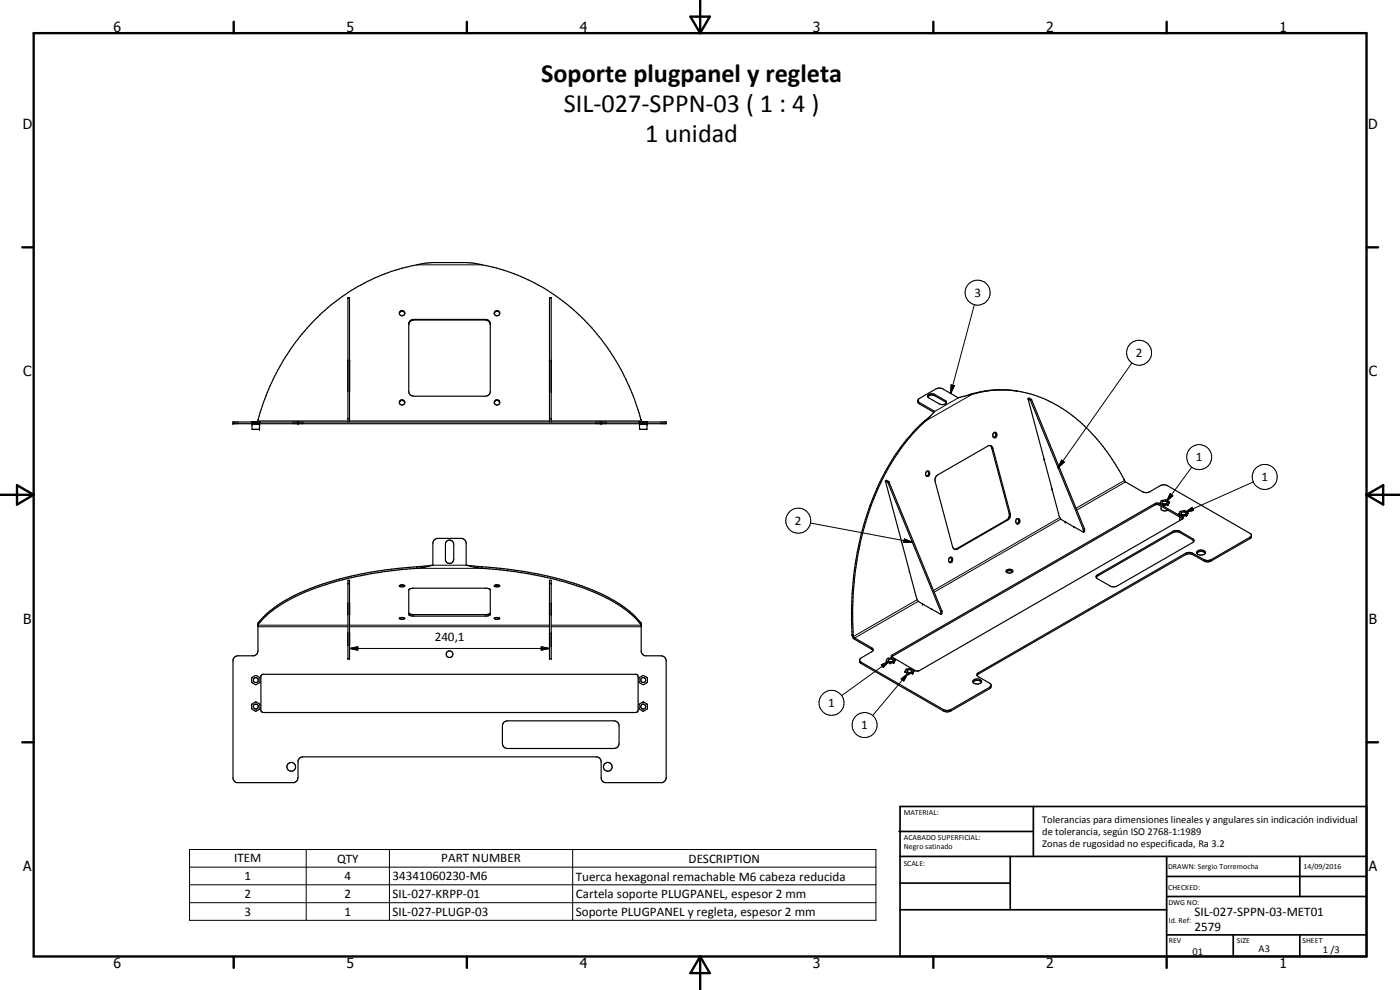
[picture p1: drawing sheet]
<svg xmlns="http://www.w3.org/2000/svg" width="420mm" height="297mm" viewBox="0 0 420 297" stroke-linecap="round" stroke-linejoin="round" font-family="sans-serif">
<g fill="none" stroke="#000" stroke-width=".35">
<path d="M119.8 94a.83 .83 0 0 0 .9 .8 .83 .83 0 0 0 .8-.8M119.8 94a.83 .83 0 0 1 .9-.8 .83 .83 0 0 1 .8 .8M119.8 94a.85 .85 0 0 1 .9-.6 .85 .85 0 0 1 .8 .6M123.1 96.3l1.1-.5h21.5a1.41 1.41 0 0 1 1.4 1.2v20.7l-.4 .7-1 .5h-21.5l-1.1-.5-.4-.9v-20.2zM147.1 97.2l-.6-.9-.8-.3h-21.5l-1.1 .4-.4 1M148.3 94a.83 .83 0 0 0 .9 .8 .83 .83 0 0 0 .8-.8M148.3 94a.83 .83 0 0 1 .9-.8 .83 .83 0 0 1 .8 .8M148.4 94a.82 .82 0 0 1 .8-.6 .82 .82 0 0 1 .8 .6M104.4 108.2h.1M104.4 108.1v9.4M104.9 108.1v9.4M104.9 108.2h.1"/>
<path d="M278.4 118.7l.4-.4 1.3-.1 3.6 2a.6 .6 0 0 1 .3 .7 .6 .6 0 0 1-.6 .4l-1.5-.1-3.1-1.8-.3-.3zM278.5 119a1.75 1.75 0 0 1 2-.3l3.5 2.2M291.3 118.3l.4 .1M291.3 118.3l-.7 .3M291.7 118.4l-4.1 1-4.8-2.8h-1.7l-5.2 2.9-.4 .5v.7l.2 .4 4.6 2.6M302.5 117a31.1 31.1 0 0 0-11.2 1.3M302.5 117l2.9 .3M302.5 117.1a30.8 30.8 0 0 0-10.8 1.3M302.5 117.1a38.5 38.5 0 0 1 26.1 14l4.7 5.9 4 6.8M308.5 119.6l.8 .6 15.8 38.6 .1 .9M308.5 119.6l.4-.2 .7 .6 15.8 38.6 .1 .9-.3 .2M308.5 119.6l4.8 18.2"/>
<path d="M69.9 126.6h130v.5h-130zM75.5 126.5h2.5M75.5 126.5h.1M75.6 126.5v.1M75.6 127.1v1.7h2.3v-1.7M75.6 127.3h2.3M75.6 126.5l.1 .1M75.7 126.5h.1M75.8 127.1l.2 .2M76.6 126.5h.1M76.6 127.1l-.2 .2M76.7 126.5v.1"/>
<path d="M76.9 126.5v.1M76.9 126.5h.1M77 127.1l.2 .2M77.4 125.9h.1M77.4 125.9v.6M77.5 125.9a65.7 65.7 0 0 1 28-38.8 56.4 56.4 0 0 1 24.4-8.3h10a57.2 57.2 0 0 1 35.6 17.3l2.2 2.4a68.6 68.6 0 0 1 12.7 21.3l2 6.1v.6M77.7 127.1l-.2 .2M77.9 126.5h.1M77.9 126.5l-.1 .1M78 126.5h.1M78 126.5l-.1 .1M89.4 126.6v.5"/>
<path d="M104.4 126.6v-37.3h.5v37.3M121.4 120.6a.85 .85 0 0 0-.8-.5 .85 .85 0 0 0-.8 .7M121.5 120.7a.81 .81 0 0 1-1.1 .9 .81 .81 0 0 1-.3-1.3 .81 .81 0 0 1 1.3 .3l.1 .2M149.9 120.6a.82 .82 0 0 0-.8-.5 .82 .82 0 0 0-.7 .7M150 120.7a.83 .83 0 0 1-1.1 .9 .83 .83 0 0 1-.4-1.3 .83 .83 0 0 1 1.4 .3l.1 .2M164.9 126.6v-37.3h.5v37.3M180.4 126.6v.5M191.8 126.5h2.5M191.8 126.5h.1M191.8 126.5l.1 .1M191.9 127.1v1.7h2.3v-1.7M191.9 127.3h2.3"/>
<path d="M191.9 126.5l.1 .1M192 126.5h.1M192.1 127.1l.2 .2M192.9 127.1l-.2 .2M192.9 126.5h.1M192.9 126.5l.1 .1M193.2 126.5l-.1 .1M193.2 126.5h.1M193.2 127.1l.3 .2M194 127.1l-.2 .2M194.1 126.5h.1M194.3 126.5l-.2 .1"/>
<path d="M194.3 126.5h.1M275.5 120.3l.4 .5 4.6 2.6-2.7 2.9M277.5 126.2l.3 .1M277.5 126.2a65.9 65.9 0 0 0-18.4 31.8 98 98 0 0 0-3.4 32.5M277.8 126.3a59.9 59.9 0 0 0-14.3 20.3l-1.7 4.1a97.6 97.6 0 0 0-5.7 27.5l-.2 4.5 .2 7.8M279 125l-1.5 1.2M297 133.6l.6 .6 5.3 20.1-.1 .8-.6 .9-15.7 8.8M298.5 129.7a.82 .82 0 0 1 .7 .9 .82 .82 0 0 1-.9 .7M298.5 129.7a.98 .98 0 0 0-.2 1.6M298.5 129.7a.91 .91 0 0 1-.2 1.6M313.3 137.8l4.6 17.2 .5 .8 3.9 2.3M265.7 144.3l.8 .5 15.8 38.6 .1 .9"/>
<path d="M265.7 144.3l.4-.2 .7 .6 15.8 38.6M265.7 144.3l4.9 18.2M278 141.5l.2-.1a.73 .73 0 0 1 .8 .8 .73 .73 0 0 1-1 .6l-.2-.8zM278.3 141.4a.89 .89 0 0 1-.2 1.5M281.2 142.7l15.4-8.9a.93 .93 0 0 1 1.4 .7l5.2 19.6-.1 1.1-.4 .7-15.6 8.9h-.7l-.5-.8-5.2-19.5-.1-.9zM305.4 155.6a.79 .79 0 0 1 .7 .9 .79 .79 0 0 1-.9 .6M305.4 155.6a.91 .91 0 0 0-.2 1.5M305.4 155.6l.3 .4v.5l-.1 .3-.5 .3M322.3 158.1h.1M322.3 158.1l2.9 1.6M337.3 143.8h.1M337.3 143.8l.5 .8 5.1 3 1.1 .2 1-.2 3.4-2h1.7l25 14.4 .5 .6"/>
<path d="M348.2 150.9l.1 .1M348.2 150.9h.1M348.3 151h.1M348.3 151l.8 .5M348.4 151.9v.8a1.39 1.39 0 0 0 2.1 .3M348.9 150.6a.84 .84 0 0 1 1.4 .2l-.4 .4h-.6l-.4-.3zM349.1 151.5l.3 .1M350.4 151.4h.1M350.4 151.4l-1 .2M350.5 151.4l-1.3 .2M350.6 151.3l-.1 .1M350.6 151.3l-.2 .1"/>
<path d="M350.6 151.3h-.1M350.8 150.5h.1M350.8 150.5a1.85 1.85 0 0 0-2.2-.3l-.4 .7M350.8 150.5l-.2 .8M354.1 155.1v1M354.5 153.8a.74 .74 0 0 1 .8-.3 .74 .74 0 0 1 .5 .7 .86 .86 0 0 1-1.4-.2zM354.7 154.7l.3 .1M355 155.7l-7.2-4.2h-1.1l-79.1 45.6M356.1 154.6l-1.1 .2M356.1 154.6h.1M356.1 154.6l-1.2 .2M356.3 154.5l.1-.8a1.85 1.85 0 0 0-2.2-.2l-.3 .7 .8 .5"/>
<path d="M356.3 154.5l-.2 .1M356.3 154.5h.1M104.4 174.1h.5v23.5h-.5zM120 175.6a1.04 1.04 0 0 1 1.4 .3l-1.3 .1-.3-.2zM120.2 175.6h.9M122.8 176.8l1.1-.3h22.1l1.1 .4v7.5l-.2 .3-1.2 .2h-21.5a1.46 1.46 0 0 1-1.5-.6zM125.1 170.1v.4M125.1 170.5a100 100 0 0 0-36.4 8.5 31.5 31.5 0 0 0-11.2 8.4M125.1 170.1l-8.6 .8-6.1 .9a75.6 75.6 0 0 0-26.4 9.3l-4.2 3.2-2.3 2.6M129.9 169.6l.1-6.9 .3-.7 .8-.5h7.6l.8 .5 .4 .7v6.9M129.9 169.6l-4.8 .9M129.9 169.6l-4.8 .5"/>
<path d="M134.1 162.3a1.28 1.28 0 0 1 1.3-.1 1.28 1.28 0 0 1 .8 1.1v4.5a1.27 1.27 0 0 1-1.2 1.2 1.27 1.27 0 0 1-1.3-.9v-5zM139.9 169.6l4.8 .9M139.9 169.6l4.8 .5M144.7 170.1v.4M144.7 170.5l3.3 .3a101.9 101.9 0 0 1 32.5 7.9 38.1 38.1 0 0 1 9.9 6.5l2 2.2M144.7 170.1a114.2 114.2 0 0 1 31.5 6.3 39 39 0 0 1 15.6 9.8l.6 .7M148.5 175.6a1.04 1.04 0 0 1 1.4 .3l-1.3 .1-.3-.2zM148.7 175.6h.9M164.9 174.1h.5v23.5h-.5zM270.5 162.4l4.6 17.2 .5 .9 3.9 2.3M270.5 162.5h.1M273 171.4v.1"/>
<path d="M285.3 167.2a.99 .99 0 0 1-.3 1.6M285.3 167.2a.82 .82 0 0 1 .6 .9 .82 .82 0 0 1-.9 .7M285.3 167.2a.96 .96 0 0 0-.3 1.6M302 171.1a1.14 1.14 0 0 1 1.9 .4v.1a1.17 1.17 0 0 1-1.9-.3zM302 171.6a1.38 1.38 0 0 1 1.9 0M329.2 172.6l23-13.3h1.7l4 2.3a.64 .64 0 0 1 .4 .6 .64 .64 0 0 1-.4 .6l-22.8 13.1h-1.7l-4.2-2.4-.2-.3zM358.3 162.4l-4.4-2.7h-1.7l-22.8 13.1-.4 .5M359.2 166a1.73 1.73 0 0 1 2.5 0M359.3 165.4a1.46 1.46 0 0 1 2.4 .6 1.52 1.52 0 0 1-2.6-.3zM375.6 160.6l-.3 .9-12 6.9-1.5 .1-4.1-2.2h-1.6l-62.4 35.9-.5 .4M375.6 160.6l-.5 .6-12.1 6.9-1.7-.2-3.8-2.1-1.7 .2-62.5 36.1-.1 .5 .2 .3 3.6 2.1 .4 .6M77.4 186.9v8.4l-.2 .8-1 .7h-5.1l-.8 .4-.4 .8v35.6l.4 .8 .8 .4 17.4-.1a1.45 1.45 0 0 0 .9-1.4v-5l.5-.8 1-.4h88a1.45 1.45 0 0 1 1.5 1.5v5l.4 .8 .8 .4h17.1l1.1-.9 .1-35.9-.2-.6-1-.6h-5.1l-.9-.7-.3-.5v-8.7"/>
<path d="M77.4 187.4h.1M77.4 186.9h.1M104.4 183.9h.1M104.4 180.9v3.5M104.4 189.9v3.8M104.9 180.9v3.5M104.9 189.9v3.8M104.9 183.9h.1M119.9 185.5l.4-.2 1.1 .1a.58 .58 0 0 1-1 .4zM120.2 185.3h.7M121.1 185.3h-.2M122.7 183.9l1.2 .5h22.1l1.1-.4"/>
<path d="M148.4 185.5l.3-.2 1.2 .2a1.02 1.02 0 0 1-1.5 0zM148.7 185.3h.2M148.9 185.3h.5M149.6 185.3h-.2M192.4 187.4h.1M192.4 186.9v.5M255.7 190.5l.3 .1M255.7 190.5l.3 .8 .5 .5 5.5 3.4M255.7 190.5h.4M255.7 190.5h.1M256 190.6l.4 .7 5.4 3.2 .2 .3-.2 .7-3.4 1.9-.4 .6M256.1 190.5l-.1 .1"/>
<path d="M258 198v.6l.4 .5 25.3 14.4 1.6-.1 11.7-6.8 .3-.3 .1-.7M258 198l.4 .7 25.3 14.4 1.6-.2 11.7-6.7 .4-.6M266 198.3l.3-.7 .2-.1a1.89 1.89 0 0 1 2.2 .4l-.3 .7M266 198.3l.1 .1M266.1 198.4l.8 .4M266.1 198.4l.8 .5M266.7 197.9a.66 .66 0 0 1 .9-.3 .66 .66 0 0 1 .3 .8 .76 .76 0 0 1-1.3-.4zM266.9 198.8l.1 .1M266.9 198.9h.1M266.9 198.8v.1M266.9 198.9h.2M267 198.9h.2"/>
<path d="M267 198.9h.1M267.2 198.9h.1M267.6 196.6l79.1-45.6h1.1l7.2 4.3-.2 .4-79 45.6h-1l-7.2-4.2zM268.2 198.8l-1 .1M268.2 198.8h.1M268.3 198.8l-1.4 .1M268.3 198.7v.1M268.4 198.6l-.2 .2M268.4 198.6l-.1 .2M279.5 182.8h.1M279.5 182.8l2.9 1.5M282.3 183.5l.1 .1"/>
<path d="M282.6 183.3l.1 .8-.3 .2M282.6 183.3h.1M75.7 203.2l.9-.5 1.3 .5v1.7l-1 .5-1.2-.5-.2-.3zM75.7 211.2l.9-.5 1.3 .5v1.6l-1 .6-1.2-.6-.2-.2zM78.5 202.5l.4-.2h112.1l.3 .2 .2 .5v10l-.2 .6-.5 .2h-111.7l-.6-.2-.2-.4v-10.4zM151.2 216.7l1.1-.4h32a1.45 1.45 0 0 1 1.5 1.5v5.3a1.45 1.45 0 0 1-1.5 1.5h-32a1.45 1.45 0 0 1-1.5-1.5v-5.3zM191.8 203.4l1.4-.7 1.1 .8v1.1l-1.4 .8-1.1-.7zM191.8 211.3l1.4-.6 1.1 .8v1.1l-1.4 .8-1.1-.7zM271.6 201.5l.4-.7 1.3-.2 .9 .5-.2 .7M271.6 201.5l.9 .6M272.2 201.2a.89 .89 0 0 1 1.5 .2 .82 .82 0 0 1-.8 .4 .82 .82 0 0 1-.7-.6zM272.5 202.1h.1"/>
<path d="M272.5 202.1h.2M272.6 202.1h.1M273.8 202l-1.1 .1M273.9 202l-1.3 .1M274 201.8l-.2 .2M274 201.8l-.1 .1M292 204.3a1.52 1.52 0 0 1 2.6 .2 1.49 1.49 0 0 1-2.6-.1zM292 204.7a1.73 1.73 0 0 1 2.5 0"/>
<circle cx="134.9" cy="196.3" r="1.01"/>
<circle cx="76.8" cy="212" r=".75"/>
<circle cx="76.8" cy="204.1" r=".75"/>
<circle cx="193" cy="212" r=".74"/>
<circle cx="193" cy="204" r=".75"/>
<circle cx="87.4" cy="230.1" r="1.31"/>
<circle cx="182.4" cy="230.1" r="1.31"/>
</g>
<g fill="none" stroke="#000" stroke-width=".3">
<path d="M125.1 79.5h19.6M104.4 89.5h.5M124.2 95.8v.2M145.7 95.8v.2M164.9 89.5h.5M292.4 91.4l-7.1 26.6M280.5 118.4v.3M285.4 115.5l1 .2-1.1 2.3zM287.6 119.4l-7.1 4M291.7 118.4l-13.9 7.9M309.4 119.8l-.3 .2M309.6 120l-.3 .2"/>
<path d="M339.7 108.9l-22.2 31.5M71.4 126.6v.5M77.4 126.3h27M87.9 126.6v.5M90.9 126.6v.5M104.4 125.7h.5M104.4 125.6h.5M104.9 126.3h60M164.9 125.7h.5M164.9 125.6h.5M165.4 126.3h27M178.9 126.6v.5"/>
<path d="M181.9 126.6v.5M198.4 126.6v.5M275.9 120.8v.4M283.7 120.2v.4M297.6 134.5h.4M318.6 138l.8 .6-1.9 1.8zM243.2 156.9l30.6 5.8M266.6 144.4l-.3 .3M266.8 144.7l-.3 .1M302.2 156h.3M302.8 154l.4 .1M318.1 155.3l-37.9 21.9"/>
<path d="M318.4 155.7l-38 22M325.4 158.6l-.3 .2M325.5 158.7l-.3 .2M337.5 144.1l-14.6 8.4M337.8 144.6l-14.6 8.4M346.7 151v.5M347.8 151v.5M351.2 148.1l.8 .7-1.9 1.7zM352 159.4v.4M354.1 159.4v.4M354.8 155.2v.4M355.7 153.7l2.1-1.5 .4 1z"/>
<path d="M357.7 140.2l-7.6 10.3M376.1 144.6l-20.4 9.1M104.4 175.2h.5M104.4 175h.5M125.1 170.5h19.6M129.9 169.6h10M164.9 175.2h.5M164.9 175h.5M271.4 161.7l2.4 1h-2.6zM275.3 179.9l-19.2 11.1-.3-.1M287 164.7l.3 .1M329.4 172.5v.3"/>
<path d="M355.8 166v.4M357.9 161.6v.4M358 166v.4M361.3 167.9v.4M363.5 167.9v.4M375.1 161.2v.4M77.4 187.6h27M77.4 188h27M104.4 197.6h.5M104.9 194.6l2.5-.5v1zM104.9 187.6h60M104.9 188h60"/>
<path d="M104.9 194.6h60M124.2 184.4v.5M145.7 184.4v.5M162.4 194.1l2.5 .5-2.5 .5zM164.9 197.6h.5M165.4 187.6h27M165.4 188h27M258.4 198.7v.4M261.6 194.4v.4M264.5 199.5l2.3-1.1-1.7 1.9zM266.8 198.4l-14.2 10.3M267.7 196.6v.4"/>
<path d="M275.6 180.4l-19.1 11v.4M282.6 183.3l-.3 .1M282.7 183.4l-.3 .2M270.5 203.7l2-1.6-1.3 2.2zM272.5 202.1l-10.6 12.6M283.2 212.9v.5M285.3 212.9v.5M293.7 201.8v.4M297 206.2v.4M56.9 254.9h206v21.2h-206zM91.9 254.9v21.2M116.9 254.9v21.2"/>
<path d="M171.9 254.9v21.2M56.9 260.2h206M56.9 265.5h206M56.9 270.8h206"/>
<circle cx="293.4" cy="87.8" r="3.8"/>
<circle cx="341.9" cy="105.8" r="3.8"/>
<circle cx="359.9" cy="137.2" r="3.7"/>
<circle cx="239.6" cy="156.2" r="3.8"/>
<circle cx="379.6" cy="143.1" r="3.7"/>
<circle cx="249.6" cy="210.9" r="3.7"/>
<circle cx="259.5" cy="217.5" r="3.8"/>
</g>
<g fill="#000">
<circle cx="164.9" cy="108.1" r=".18"/>
<circle cx="164.9" cy="108.2" r=".18"/>
<circle cx="164.9" cy="117.5" r=".18"/>
<circle cx="165.4" cy="108.1" r=".18"/>
<circle cx="165.4" cy="117.5" r=".18"/>
<circle cx="165.4" cy="108.2" r=".18"/>
<circle cx="69.9" cy="127.1" r=".18"/>
<circle cx="69.9" cy="126.6" r=".18"/>
<circle cx="75.6" cy="126.6" r=".18"/>
<circle cx="75.6" cy="127.3" r=".18"/>
<circle cx="75.7" cy="126.6" r=".18"/>
<circle cx="76.7" cy="126.6" r=".18"/>
<circle cx="76.9" cy="126.6" r=".18"/>
<circle cx="77.8" cy="126.6" r=".18"/>
<circle cx="77.9" cy="127.3" r=".18"/>
<circle cx="77.9" cy="126.6" r=".18"/>
<circle cx="77.9" cy="128.8" r=".18"/>
<circle cx="78" cy="126.5" r=".18"/>
<circle cx="89.4" cy="126.6" r=".18"/>
<circle cx="89.4" cy="127.1" r=".18"/>
<circle cx="180.4" cy="127.1" r=".18"/>
<circle cx="180.4" cy="126.6" r=".18"/>
<circle cx="191.8" cy="126.5" r=".18"/>
<circle cx="191.9" cy="127.3" r=".18"/>
<circle cx="191.9" cy="126.6" r=".18"/>
<circle cx="192" cy="126.6" r=".18"/>
<circle cx="193" cy="126.6" r=".18"/>
<circle cx="193.1" cy="126.6" r=".18"/>
<circle cx="194.1" cy="126.6" r=".18"/>
<circle cx="194.2" cy="126.6" r=".18"/>
<circle cx="194.2" cy="127.3" r=".18"/>
<circle cx="313.3" cy="137.8" r=".18"/>
<circle cx="315.7" cy="146.7" r=".18"/>
<circle cx="315.8" cy="146.8" r=".18"/>
<circle cx="319.7" cy="156.6" r=".18"/>
<circle cx="319.7" cy="156.5" r=".18"/>
<circle cx="322.3" cy="158.1" r=".18"/>
<circle cx="348.3" cy="151" r=".18"/>
<circle cx="349.1" cy="151.5" r=".18"/>
<circle cx="349.2" cy="151.6" r=".18"/>
<circle cx="349.3" cy="151.6" r=".18"/>
<circle cx="349.4" cy="151.6" r=".18"/>
<circle cx="350.4" cy="151.4" r=".18"/>
<circle cx="350.5" cy="151.4" r=".18"/>
<circle cx="350.6" cy="151.3" r=".18"/>
<circle cx="350.9" cy="150.7" r=".18"/>
<circle cx="353.9" cy="154.1" r=".18"/>
<circle cx="353.9" cy="154.3" r=".18"/>
<circle cx="354.7" cy="154.7" r=".18"/>
<circle cx="354.8" cy="154.8" r=".18"/>
<circle cx="354.9" cy="154.8" r=".18"/>
<circle cx="355" cy="154.8" r=".18"/>
<circle cx="356" cy="154.6" r=".18"/>
<circle cx="356.1" cy="154.6" r=".18"/>
<circle cx="356.5" cy="153.9" r=".18"/>
<circle cx="270.5" cy="162.4" r=".18"/>
<circle cx="272.9" cy="171.4" r=".18"/>
<circle cx="104.4" cy="197.6" r=".18"/>
<circle cx="104.9" cy="197.6" r=".18"/>
<circle cx="164.9" cy="189.9" r=".18"/>
<circle cx="164.9" cy="184.4" r=".18"/>
<circle cx="164.9" cy="193.7" r=".18"/>
<circle cx="164.9" cy="183.9" r=".18"/>
<circle cx="164.9" cy="197.6" r=".18"/>
<circle cx="164.9" cy="180.9" r=".18"/>
<circle cx="165.4" cy="189.9" r=".18"/>
<circle cx="165.4" cy="183.9" r=".18"/>
<circle cx="165.4" cy="193.7" r=".18"/>
<circle cx="165.4" cy="197.6" r=".18"/>
<circle cx="165.4" cy="180.9" r=".18"/>
<circle cx="165.4" cy="184.4" r=".18"/>
<circle cx="266" cy="198.2" r=".18"/>
<circle cx="266.1" cy="198.4" r=".18"/>
<circle cx="267.1" cy="198.9" r=".18"/>
<circle cx="268.2" cy="198.8" r=".18"/>
<circle cx="268.4" cy="198.6" r=".18"/>
<circle cx="276.9" cy="181.2" r=".18"/>
<circle cx="271.6" cy="201.5" r=".18"/>
<circle cx="272.5" cy="202.1" r=".18"/>
<circle cx="272.6" cy="202.1" r=".18"/>
<circle cx="272.7" cy="202.1" r=".18"/>
<circle cx="273.8" cy="202" r=".18"/>
<circle cx="273.9" cy="202" r=".18"/>
<circle cx="274" cy="201.8" r=".18"/>
<circle cx="274.3" cy="201.3" r=".18"/>
</g>
<g fill="none" stroke="#000" stroke-width=".71">
<path d="M10.1 9.9h400v277.1h-400zM70.1 6.5v3.4M140.1 6.5v3.4M207.2 5h5.8l-2.9 4.9zM210.1 0v9.9M280.1 6.5v3.4M350.1 6.5v3.4M6.7 74.2h3.4M410.1 74.2h3.5M.1 148.5h10M5.1 145.6l5 2.9-5 2.9zM410.1 148.5h10"/>
<path d="M410.1 148.5l5-2.9v5.8zM6.7 222.7h3.4M410.1 222.7h3.5M70.1 287v3.4M140.1 287v3.4M210.1 287v10M210.1 287l2.9 5h-5.8zM280.1 287v3.4M350.1 287v3.4"/>
</g>
<g fill="none" stroke="#000" stroke-width=".51">
<path d="M269.8 249.5h40.3M270.1 242h140v45h-140zM270.1 257h140M303.2 257v16M310.1 242v15M350.1 257v30M390.1 257v12M270.1 265h33.1M270.1 273h80M350.1 269h60M350.1 263h60M350.1 280.5h60"/>
<path d="M370.1 280.5v6.5M390.1 280.5v6.5"/>
</g>
<path d="M285.4 115.5l1 .2-1.1 2.3zM318.6 138l.8 .6-1.9 1.8zM351.2 148.1l.8 .7-1.9 1.7zM355.7 153.7l2.1-1.5 .4 1zM271.4 161.7l2.4 1h-2.6zM104.9 194.6l2.5-.5v1zM162.4 194.1l2.5 .5-2.5 .5zM264.5 199.5l2.3-1.1-1.7 1.9zM270.5 203.7l2-1.6-1.3 2.2z" fill="#000"/>
<g font-size="7.9">
<text x="162.4" y="24.6">Soporte plugpanel y regleta</text>
<text x="169.2" y="33.6">SIL-027-SPPN-03 ( 1 : 4 )</text>
<text x="193.6" y="42.5">1 unidad</text>
</g>
<g font-size="4.2">
<text x="34" y="9.6">6</text>
<text x="104" y="9.6">5</text>
<text x="174" y="9.6">4</text>
<text x="244" y="9.6">3</text>
<text x="314" y="9.6">2</text>
<text x="384" y="9.6">1</text>
<text x="6.8" y="38.7">D</text>
<text x="410.6" y="38.7">D</text>
<text x="7" y="112.9">C</text>
<text x="410.8" y="112.9">C</text>
<text x="7" y="187.1">B</text>
<text x="410.8" y="187.1">B</text>
<text x="7" y="261.4">A</text>
<text x="410.8" y="261.4">A</text>
<text x="34" y="290.4">6</text>
<text x="104" y="290.4">5</text>
<text x="174" y="290.4">4</text>
<text x="244" y="290.4">3</text>
<text x="314" y="290.4">2</text>
<text x="384" y="290.4">1</text>
</g>
<g font-size="3.9">
<text x="292.4" y="89.1">3</text>
<text x="340.9" y="107.1">2</text>
<text x="358.9" y="138.4">1</text>
<text x="378.6" y="144.4">1</text>
<text x="238.6" y="157.5">2</text>
<text x="130.5" y="192.4">240,1</text>
<text x="248.5" y="212.1">1</text>
<text x="258.5" y="218.8">1</text>
<text x="70.3" y="258.8">ITEM</text>
<text x="101.2" y="258.8">QTY</text>
<text x="132.4" y="258.8">PART NUMBER</text>
<text x="206.7" y="258.8">DESCRIPTION</text>
<text x="73.4" y="264.1">1</text>
<text x="73.4" y="269.4">2</text>
<text x="103.4" y="264.1">4</text>
<text x="103.4" y="269.4">2</text>
<text x="117.8" y="264.1">34341060230-M6</text>
<text x="117.8" y="269.4">SIL-027-KRPP-01</text>
<text x="172.8" y="264.2">Tuerca hexagonal remachable M6 cabeza reducida</text>
<text x="172.8" y="269.5">Cartela soporte PLUGPANEL, espesor 2 mm</text>
<text x="73.4" y="274.7">3</text>
<text x="103.4" y="274.7">1</text>
<text x="117.8" y="274.7">SIL-027-PLUGP-03</text>
<text x="172.8" y="274.8">Soporte PLUGPANEL y regleta, espesor 2 mm</text>
<text x="358.5" y="275">SIL-027-SPPN-03-MET01</text>
<text x="358.5" y="279.4">2579</text>
</g>
<g font-size="3.1">
<text x="312.7" y="246.8">Tolerancias para dimensiones lineales y angulares sin indicación individual</text>
<text x="312.7" y="250.4">de tolerancia, según ISO 2768-1:1989</text>
<text x="312.7" y="254">Zonas de rugosidad no especificada, Ra 3.2</text>
<text x="357.9" y="286.4">01</text>
<text x="377.7" y="285.6">A3</text>
<text x="397" y="285.9">1 /3</text>
</g>
<g font-size="2.4">
<text x="271.2" y="244.4">MATERIAL:</text>
<text x="271.3" y="252">ACABADO SUPERFICIAL:</text>
<text x="271.3" y="254.6">Negro satinado</text>
<text x="271.2" y="259.7">SCALE:</text>
<text x="350.6" y="260.8">DRAWN: Sergio Torremocha</text>
<text x="391.2" y="260.6">14/09/2016</text>
<text x="350.6" y="267">CHECKED:</text>
<text x="350.6" y="271.4">DWG NO:</text>
<text x="350.8" y="276.9">Id. Ref:</text>
<text x="350.8" y="282.8">REV</text>
<text x="371.2" y="282.9">SIZE</text>
<text x="390.9" y="282.9">SHEET</text>
</g>
</svg>
